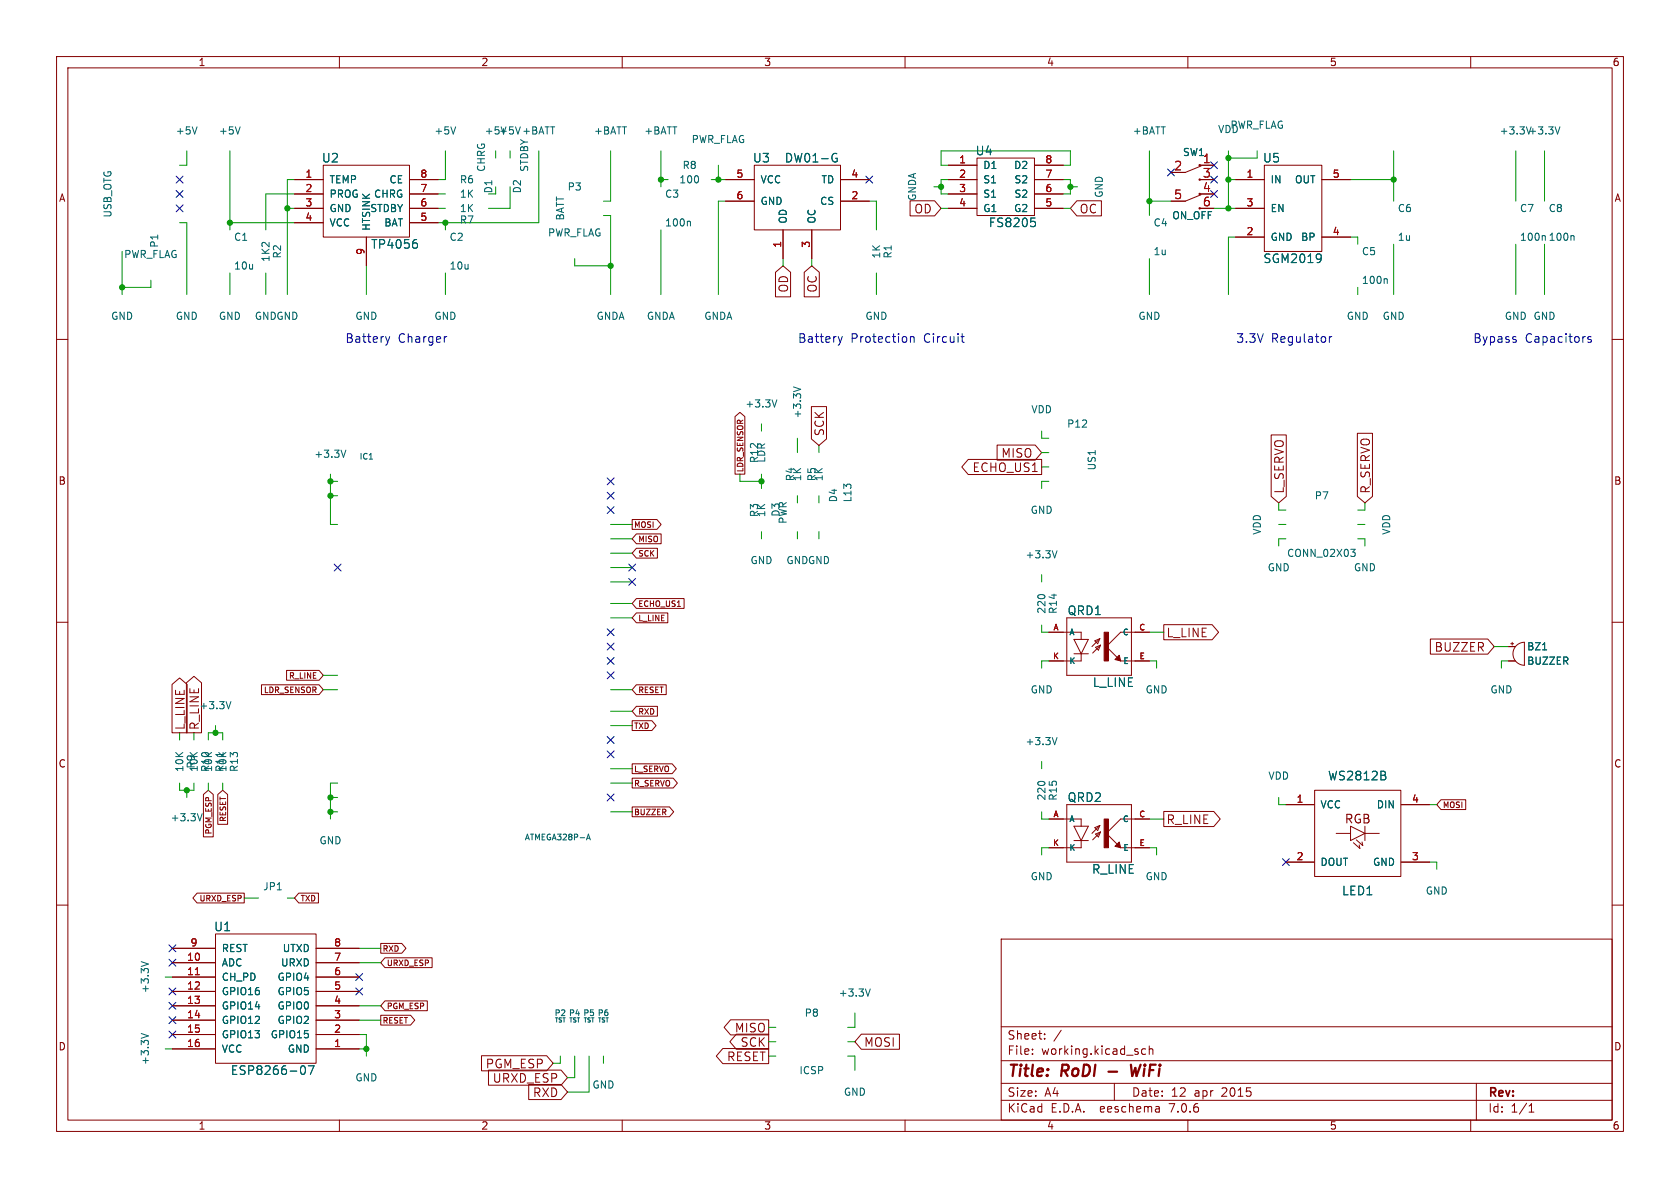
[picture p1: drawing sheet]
<svg xmlns="http://www.w3.org/2000/svg" width="297mm" height="210mm" viewBox="0 0 297 210" stroke-linecap="round" stroke-linejoin="round" font-family="sans-serif">
<g fill="none" stroke="#840000" stroke-width=".18">
<path d="M10 10h277v190h-277zM12 12h273v186h-273zM60 10v2M110 10v2M160 10v2M210 10v2M260 10v2M52.1 31.8h5M52.1 34.3h5M52.1 36.8h5M52.1 39.4h5M57.1 29.2h15.3v12.7h-15.3z"/>
<path d="M72.4 31.8h5.1M72.4 34.3h5.1M72.4 36.8h5.1M72.4 39.4h5.1M128.3 31.8h5M128.3 35.6h5M133.3 29.2h15.3v11.4h-15.3zM148.6 31.8h5.1M148.6 35.6h5.1M160.9 35.5h4.3l1.2 1.3-1.2 1.4h-4.3zM167.6 29.2h5.1M167.6 31.8h5.1"/>
<path d="M167.6 34.3h5.1M167.6 36.8h5.1M172.7 27.9h10.2v10.2h-10.2zM182.9 29.2h5.1M182.9 31.8h5.1M182.9 34.3h5.1M182.9 36.8h5.1M190.4 35.5h4.3v2.7h-4.3l-1.2-1.4zM212.1 29.2h2.5M212.1 31.8h2.5M212.1 34.3h2.5M212.1 36.8h2.5"/>
<path d="M212.3 34.4l-2.8 1.2h-2.5M212.3 29.3l-2.8 1.2h-2.5M218.4 31.8h5.1M218.4 36.8h5.1M223.5 29.2h10.2v15.3h-10.2zM233.7 31.8h5.1M10 60h2M64.8 41.9v5.1M137.1 48.1l1.3-1.1 1.4 1.1v4.4h-2.7zM138.4 40.6v5.1M142.2 48.1l1.3-1.1 1.3 1.1v4.4h-2.6zM143.5 40.6v5.1"/>
<path d="M218.4 41.9h5.1M233.7 41.9h5.1M285 60h2M129.9 73.6l.9-.7 .9 .7v10.2h-1.8zM143.4 71.9h2.7v5.7l-1.3 1.1-1.4-1.1zM176.3 78.7h6.7l1.1 1.3-1.1 1.3h-6.7zM224.7 76.9h2.7v10.9l-1.3 1.1-1.4-1.1zM240 76.6h2.6v11.2l-1.3 1.1-1.3-1.1zM111.8 91.8h4.3l.8 .9-.8 .9h-4.3zM112.5 94.4h4.4v1.7h-4.4l-.7-.8zM112.5 96.9h3.7v1.8h-3.7l-.7-.9zM171.2 81.2h12.9v2.7h-12.9l-1.2-1.3z"/>
<path d="M10 110h2M50.7 118.5h5.7l.7 .9-.7 .8h-5.7zM112.5 105.8h8.4v1.7h-8.4l-.7-.8zM112.5 108.4h5.6v1.7h-5.6l-.7-.9zM185.4 111.8h5.7v1.2M188.6 109.2h11.4v10.2h-11.4zM189.9 115.6h2.5M189.9 113h2.5l-1.3 2.6zM191.1 115.6v1.2h-5.7M193.5 113.3l.9-.4-.3 .9zM193.7 114.4l.9-.4-.4 .9zM194.4 112.9l-1.4 1.4"/>
<path d="M194.6 114l-1.4 1.4M203.2 111.8h-5.1l-2.5 2.5 2.5 2.5h5.1M205.7 110.4h8.6l1.1 1.4-1.1 1.3h-8.6zM252.9 113h10.1l1.2 1.3-1.2 1.3h-10.1zM266.7 116.8h1.2M266.7 114.3h1.2M267.1 113.8h.5M267.3 113.5v.5M268 114.2l.7-.5 .8-.2v4.1a2.03 2.03 0 0 1-1.9-1.2 2.03 2.03 0 0 1 .4-2.2zM285 110h2M30.4 121l1.3-1.2 1.4 1.2v8.5h-2.7zM33 120.7l1.3-1.1 1.3 1.1v8.8h-2.6z"/>
<path d="M46.2 121.1h10.2l.7 .8-.7 .9h-10.2zM111.8 127.4h3.4l.8 .9-.8 .8h-3.4zM111.8 135h7l.8 .9-.8 .9h-7zM111.8 137.6h7.2l.8 .8-.8 .9h-7.2zM112.5 121.1h5.3v1.7h-5.3l-.7-.9zM112.5 124.9h3.7v1.7h-3.7l-.7-.9zM232.4 139.7h15.2v15.2h-15.2zM10 160h2M34.8 157.9h8.4v1.7h-8.4l-.7-.8zM36 140.4l.8-.7 .9 .7v7.5h-1.7zM38.5 140.4l.9-.7 .8 .7v5.3h-1.7zM52.8 157.9h3.5v1.7h-3.5l-.7-.8z"/>
<path d="M111.8 142.6h6.6l.7 .9-.7 .9h-6.6zM185.4 144.8h5.7v1.3M188.6 142.2h11.4v10.2h-11.4zM189.9 148.6h2.5M189.9 146.1h2.5l-1.3 2.5zM191.1 148.6v1.3h-5.7M193.5 146.3l.9-.4-.3 .9zM193.7 147.4l.9-.3-.4 .9zM194.4 145.9l-1.4 1.4M194.6 147.1l-1.4 1.4M203.2 144.8h-5.1l-2.5 2.5 2.5 2.6h5.1M205.7 143.4h8.9l1.1 1.4-1.1 1.3h-8.9z"/>
<path d="M227.3 152.4h5M227.3 142.2h5M236.2 147.3h2.6M238.8 146.1l2.5 1.2-2.5 1.3zM239.3 149l1.1 1-.1-.6M239.8 148.5l1.1 1-.1-.7M241.3 146.1v2.5zM241.3 147.3h2.5M247.7 152.4h5M247.7 142.2h5M254.7 141.4h4.4v1.7h-4.4l-.7-.9zM285 160h2"/>
<path d="M30.5 170.2h7.6M30.5 172.7h7.6M30.5 175.3h7.6M30.5 177.8h7.6M30.5 167.6h7.6M38.1 165.1h17.8v22.9h-17.8zM55.9 170.2h7.6M55.9 172.7h7.6M55.9 175.3h7.6M55.9 177.8h7.6M55.9 167.6h7.6M67.3 166.8h3.7l.8 .8-.8 .9h-3.7z"/>
<path d="M67.3 179.5h5.3l.7 .8-.7 .9h-5.3zM68.1 169.3h8.3v1.7h-8.3l-.8-.8zM68.1 176.9h7.4v1.8h-7.4l-.8-.9zM177 166h108v32h-108zM30.5 185.4h7.6M30.5 180.3h7.6M30.5 182.9h7.6M55.9 185.4h7.6M55.9 180.3h7.6M55.9 182.9h7.6M60 198v2M85.1 186.6h11.5l1.2 1.4-1.2 1.3h-11.5z"/>
<path d="M86.4 189.2h12.8l1.1 1.3-1.1 1.3h-12.8zM93.5 191.7h5.7l1.1 1.3-1.1 1.4h-5.7zM110 198v2M127.8 185.4h8.1v2.6h-8.1l-1.2-1.3zM129.2 180.3h6.7v2.6h-6.7l-1.2-1.3zM130.2 182.8h5.7v2.7h-5.7l-1.2-1.3zM152.3 182.8h6.7v2.7h-6.7l-1.2-1.3zM160 198v2M177 194.5h108M177 191.5h108M177 187.5h108M177 181.5h108"/>
<path d="M182.5 186.3v.1M182.5 185.5v.1M184.7 183.6v.1M184.7 182.8v.1M187.6 182.1l-1.3 2M197 191.5v3M202.5 185.5l-.4-.1-.3 .3v.4l.2 .2h.5M203.2 185.5l.2-.1 .3 .1 .1 .9M203.2 184.9v1.5M204.9 195.7l.1 .9M205 196.5l-.2 .1M205 196h-.2"/>
<path d="M210 198v2M260 198v2M261 191.5v6.5M270.3 196.6h.9M270.3 195.5l.4-.4v1.5"/>
<circle cx="212.1" cy="29.2" r=".13"/>
</g>
<path d="M196 189.4h1.5M199.9 188.2l.3 2 .5-1.4 .2 1.4 .7-2" fill="none" stroke="#840000" stroke-width=".4"/>
<g fill="none" stroke="#006464" stroke-width=".18">
<path d="M34.8 22.4l-.4 1.3M42.5 22.4l-.5 1.3M80.6 22.4l-.5 1.3M121.9 39.1l.2 .2v.6M147.4 27.2h.5M147.7 28h.3v.5l-.3 .1h-.3M182.3 38.5h.7M182.8 39.1l.3 .3v.4l-.3 .3M275.8 22.4l-.5 1.3M73.4 42.4h.3M73.5 42.9l.3 .3v.4l-.3 .3M233.4 45h.1a1.28 1.28 0 0 1-.1 1.3"/>
<path d="M233.6 45.5l-.2 .3M245.1 49.3l.2 .1v.7M278.1 41.6l.2 .2v.7M61.1 79.6l-.4 1.2M137.3 70.7l-.4 1.3M140.3 68.4l1.2 .4M186.9 97.4l-.5 1.2M238.8 97.1h.8l-.4 .5 .3 .1 .1 .4-.3 .3h-.3M272.7 114.9h.7M40.8 124l-.4 1.3M186.9 130.4l-.5 1.2M244.9 137.1l.1 .2-.1 .5"/>
<path d="M244.9 136.5v.4M35.7 143.8l-.4 1.3M103.7 148.5l.3-1 .4 1M103.8 148.2h.5M25 170l1.2 .4M153.9 174.8l-.5 1.3M25 182.7l1.2 .4M53.3 188.5l.2-.1a.83 .83 0 0 1 .6 .6 .83 .83 0 0 1-.3 .9h-.5M54.5 188.4h1l-.6 1.5"/>
</g>
<g fill="#840000" stroke="#840000" stroke-width=".18">
<path d="M197.1 149.6l.8-.8 .2 1.1z"/>
<path d="M195.2 144.8h.8v5.1h-.8z"/>
<path d="M197.1 116.6l.8-.8 .2 1z"/>
<path d="M195.2 111.8h.8v5h-.8z"/>
</g>
<path d="M34.5 172.3h.8" fill="none" stroke="#a90000" stroke-width=".18"/>
<g fill="none" stroke="#0000c2" stroke-width=".18">
<path d="M68.2 59.5l.3 1M68.9 59.5l-.4 1M79 59.5l-.3 .1M148.2 59.5l.3 1M148.9 59.5l-.4 1M161 59.6l.2-.1 .3 .1 .1 .9M161 59.5v1M169.9 59.5h.6M170.1 59v1.3l.4 .2M235 59.5v1M235.4 59.5l-.2 .1-.2 .2M267.9 59.5l.1 .1"/>
<path d="M281.3 59.6l-.4-.1-.2 .2 .1 .2 .5 .2v.3h-.6M68.5 60.5l-.1 .4M148.5 60.5l-.1 .4M267.9 60l.2 .2-.2 .3"/>
</g>
<g fill="none" stroke="#009600" stroke-width=".18">
<path d="M31.7 39.4h1.3v12.7M33 26.7v2.5h-1.3M40.6 39.4h11.5M40.6 26.7v13.9M50.8 36.8h1.3M52.1 31.8h-1.3v20.3M52.1 34.3h-5.1v6.3M77.5 34.3h1.2M77.5 36.8h1.2M78.7 26.7v5.1h-1.2M78.7 39.4v1.2M87.6 26.7v1.2"/>
<path d="M90.2 33v3.8h-3.8M90.2 26.7v1.2M95.2 26.7v12.7h-17.7M106.7 38.1h1.2v14M107.9 26.7v8.9h-1.2M116.8 31.8h1.3M116.8 26.7v6.3M125.7 31.8h2.6M127 29.2v2.6M128.3 35.6h-1.3v16.5M153.7 35.6h1.2v5M165.1 33h1.3"/>
<path d="M166.4 36.8h1.2M167.6 31.8h-1.2v2.5h1.2M167.6 29.2h-1.2v-2.5h22.8v2.5h-1.2M188 31.8h1.2v2.5h-1.2M188 36.8h1.2M189.2 33h1.3M203.2 35.6h3.8M203.2 26.7v11.4M214.6 36.8h3.8M217.2 31.8h1.2M217.2 26.7v10.1M222.2 26.7v1.2h-5"/>
<path d="M238.8 31.8h7.6M246.4 26.7v8.9M268 26.7v8.9M273 26.7v8.9M21.6 44.5v7.6M26.7 49.5v1.3h-5.1M40.6 48.3v3.8M47 48.3v3.8M64.8 47v5.1M78.7 48.3v3.8M101.6 45.7v1.3h6.3M116.8 40.6v11.5"/>
<path d="M138.4 45.7v1.3M143.5 45.7v1.3M154.9 48.3v3.8M203.2 45.7v6.4M218.4 41.9h-1.2v10.2M238.8 41.9h1.2v1.3M240 50.8v1.3M246.4 43.2v8.9M268 43.2v8.9M273 43.2v8.9M134.6 74.9v1.3M141 77.5v2.5"/>
<path d="M144.8 78.7v1.3M184.1 76.2v1.3h1.3M58.4 83.8v8.9h1.3M58.4 85.1h1.3M58.4 87.6h1.3M107.9 97.8h3.9M107.9 95.3h3.9M107.9 92.7h3.9M130.8 83.8v1.3h3.8M134.6 83.8v2.6M134.6 94v1.3M141 87.6v1.3"/>
<path d="M141 94v1.3M144.8 87.6v1.3M144.8 94v1.3M184.1 82.6h1.3M184.1 80h1.3M185.4 85.1h-1.3v1.3M226.1 88.9v1.3h1.2M226.1 92.7h1.2M227.3 95.3h-1.2v1.2M240 95.3h1.3v1.2M240 92.7h1.3M241.3 88.9v1.3h-1.3"/>
<path d="M57.1 119.4h2.6M107.9 100.3h3.9M107.9 102.9h3.9M107.9 109.2h3.9M107.9 106.7h3.9M184.1 101.6v1.3M184.1 110.5v1.3h1.3M185.4 116.8h-1.3v1.3M203.2 111.8h2.5M203.2 116.8h1.3v1.3M264.2 114.3h2.5M266.7 116.8h-1.3v1.3"/>
<path d="M31.7 138.4v1.3h2.6v-1.3M31.7 129.5v1.3M33 139.7v1.3M34.3 129.5v1.3M36.8 130.8v-1.3h2.6v1.3M36.8 138.4v1.3M38.1 128.3v1.2M39.4 138.4v1.3M57.1 121.9h2.6M59.7 138.4h-1.3v6.4M107.9 125.7h3.9M107.9 121.9h3.9"/>
<path d="M107.9 128.3h3.9M107.9 138.4h3.9M107.9 135.9h3.9M184.1 134.6v1.3M43.2 158.8h2.5M50.8 158.8h1.3M58.4 143.5h1.3M58.4 141h1.3M107.9 143.5h3.9M184.1 143.5v1.3h1.3M185.4 149.9h-1.3v1.2M203.2 149.9h1.3v1.2"/>
<path d="M203.2 144.8h2.5M226.1 141v1.2h1.2M252.7 142.2h1.3M252.7 152.4h1.3v1.3M29.2 172.7h1.3M63.5 177.8h3.8M63.5 167.6h3.8M63.5 170.2h3.8M151.1 179.1v2.5h-1.2M29.2 185.4h1.3M63.5 185.4h1.3M63.5 182.9h1.3v3.8"/>
<path d="M63.5 180.3h3.8M99.1 186.7v1.3h-1.3M101.6 186.7v3.8h-1.3M104.1 186.7v6.3h-3.8M106.7 186.7v1.3M135.9 181.6h1.3M135.9 184.2h1.3M135.9 186.7h1.3M149.9 184.2h1.2M149.9 186.7h1.2v2.5"/>
</g>
<g fill="none" stroke="#000084" stroke-width=".18">
<path d="M31.1 31.1l1.3 1.3M31.1 36.2l1.3 1.2M31.1 33.7l1.3 1.2M32.4 31.1l-1.3 1.3M32.4 36.2l-1.3 1.2M32.4 33.7l-1.3 1.2M153.1 31.1l1.2 1.3M154.3 31.1l-1.2 1.3M206.4 29.9l1.2 1.2M207.6 29.9l-1.2 1.2M214 31.1l1.2 1.3M214 28.6l1.2 1.2"/>
<path d="M214 33.7l1.2 1.2M215.2 31.1l-1.2 1.3M215.2 28.6l-1.2 1.2M215.2 33.7l-1.2 1.2M59.1 99.7l1.2 1.2M60.3 99.7l-1.2 1.2M107.3 89.6l1.3 1.2M107.3 84.5l1.3 1.2M107.3 87l1.3 1.2M108.6 89.6l-1.3 1.2M108.6 84.5l-1.3 1.2M108.6 87l-1.3 1.2"/>
<path d="M111.2 99.7l1.2 1.2M112.4 99.7l-1.2 1.2M107.3 116.2l1.3 1.2M107.3 111.2l1.3 1.2M107.3 113.7l1.3 1.2M107.3 118.8l1.3 1.2M108.6 116.2l-1.3 1.2M108.6 111.2l-1.3 1.2M108.6 113.7l-1.3 1.2M108.6 118.8l-1.3 1.2M111.2 102.3l1.2 1.2M112.4 102.3l-1.2 1.2"/>
<path d="M107.3 132.7l1.3 1.3M107.3 130.2l1.3 1.2M108.6 130.2l-1.3 1.2M108.6 132.7l-1.3 1.3M107.3 140.4l1.3 1.2M108.6 140.4l-1.3 1.2M226.7 151.8l1.2 1.2M227.9 151.8l-1.2 1.2M29.9 169.6l1.2 1.2M29.9 174.7l1.2 1.2M29.9 167l1.2 1.2M29.9 179.7l1.2 1.2"/>
<path d="M29.9 177.2l1.2 1.2M31.1 169.6l-1.2 1.2M31.1 174.7l-1.2 1.2M31.1 167l-1.2 1.2M31.1 179.7l-1.2 1.2M31.1 177.2l-1.2 1.2M62.9 174.7l1.2 1.2M62.9 172.1l1.2 1.2M64.1 174.7l-1.2 1.2M64.1 172.1l-1.2 1.2M29.9 182.3l1.2 1.2M31.1 182.3l-1.2 1.2"/>
</g>
<g fill="#009600" stroke="#009600" stroke-width=".18">
<circle cx="107.9" cy="47" r=".46"/>
<circle cx="116.8" cy="31.8" r=".46"/>
<circle cx="58.4" cy="85.1" r=".46"/>
<circle cx="58.4" cy="141" r=".46"/>
<circle cx="38.1" cy="129.5" r=".46"/>
<circle cx="33" cy="139.7" r=".46"/>
<circle cx="58.4" cy="87.6" r=".46"/>
<circle cx="21.6" cy="50.8" r=".46"/>
<circle cx="50.8" cy="36.8" r=".46"/>
<circle cx="40.6" cy="39.4" r=".46"/>
<circle cx="64.8" cy="185.4" r=".46"/>
<circle cx="58.4" cy="143.5" r=".46"/>
<circle cx="78.7" cy="39.4" r=".46"/>
<circle cx="203.2" cy="35.6" r=".46"/>
<circle cx="217.2" cy="36.8" r=".46"/>
<circle cx="217.2" cy="31.8" r=".46"/>
<circle cx="217.2" cy="27.9" r=".46"/>
<circle cx="134.6" cy="85.1" r=".46"/>
<circle cx="127" cy="31.8" r=".46"/>
<circle cx="166.4" cy="33" r=".46"/>
<circle cx="189.2" cy="33" r=".46"/>
<circle cx="246.4" cy="31.8" r=".46"/>
</g>
<g font-size="2.8" fill="#840000">
<text x="178" y="190.9">Title:</text>
<text x="187.7" y="190.9">RoDI</text>
<text x="201.5" y="190.9">WiFi</text>
</g>
<g font-size="2.1" fill="#006464">
<text x="56.8" y="28.9">U2</text>
<text x="133" y="28.9">U3</text>
<text x="138.6" y="28.9">DW01-G</text>
<text x="172.4" y="27.7">U4</text>
<text x="223.2" y="28.9">U5</text>
<text x="174.7" y="40.4">FS8205</text>
<text x="65.5" y="44.2">TP4056</text>
<text x="223.3" y="46.7">SGM2019</text>
<text x="188.6" y="108.9">QRD1</text>
<text x="193.1" y="121.6">L_LINE</text>
<text x="188.6" y="142">QRD2</text>
<text x="234.7" y="138.2">WS2812B</text>
<text x="193" y="154.7">R_LINE</text>
<text x="237.2" y="158.5">LED1</text>
<text x="37.8" y="164.8">U1</text>
<text x="40.7" y="190.2">ESP8266-07</text>
</g>
<g font-size="2.1" fill="#a90000">
<text x="212.6" y="29">1</text>
<text x="207.5" y="30.2">2</text>
<text x="207.5" y="35.3">5</text>
<text x="212.6" y="31.5">3</text>
<text x="212.6" y="34">4</text>
<text x="212.6" y="36.6">6</text>
</g>
<g font-size="2.1" fill="#840000">
<text x="161.6" y="37.9">OD</text>
<text x="190.8" y="37.9">OC</text>
<text x="139.5" y="51.8" transform="rotate(-90 139.5 51.8)">OD</text>
<text x="144.6" y="51.8" transform="rotate(-90 144.6 51.8)">OC</text>
<text x="145.9" y="77.2" transform="rotate(-90 145.9 77.2)">SCK</text>
<text x="171.9" y="83.6">ECHO_US1</text>
<text x="177" y="81.1">MISO</text>
<text x="227.2" y="87.4" transform="rotate(-90 227.2 87.4)">L_SERVO</text>
<text x="242.4" y="87.4" transform="rotate(-90 242.4 87.4)">R_SERVO</text>
<text x="206.1" y="112.9">L_LINE</text>
<text x="253.6" y="115.4">BUZZER</text>
<text x="32.8" y="129.2" transform="rotate(-90 32.8 129.2)">L_LINE</text>
<text x="35.4" y="129.2" transform="rotate(-90 35.4 129.2)">R_LINE</text>
<text x="206.1" y="145.9">R_LINE</text>
<text x="237.6" y="145.8">RGB</text>
<text x="129.8" y="182.7">MISO</text>
<text x="130.9" y="185.2">SCK</text>
<text x="152.7" y="185.2">MOSI</text>
<text x="178" y="184">Sheet:</text>
<text x="85.8" y="189.1">PGM_ESP</text>
<text x="87" y="191.6">URXD_ESP</text>
<text x="128.5" y="187.8">RESET</text>
<text x="178" y="186.7">File:</text>
<text x="184.1" y="186.7">working.kicad_sch</text>
<text x="94.2" y="194.1">RXD</text>
<text x="178" y="196.9">KiCad</text>
<text x="178" y="194.1">Size:</text>
<text x="184.7" y="194.1">A4</text>
<text x="185.7" y="196.9">E.D.A.</text>
<text x="194.6" y="196.9">eeschema</text>
<text x="200" y="194.1">Date:</text>
<text x="207" y="196.9">7.0.6</text>
<text x="207" y="194.1">12</text>
<text x="211.2" y="194.1">apr</text>
<text x="216.1" y="194.1">2015</text>
<text x="263" y="194.3">Rev:</text>
<text x="263" y="196.9">Id:</text>
<text x="267.1" y="196.9">1/1</text>
</g>
<g font-size="2.1" fill="#0000c2">
<text x="61" y="60.7">Battery</text>
<text x="70.3" y="60.7">Charger</text>
<text x="141" y="60.7">Battery</text>
<text x="150.3" y="60.7">Protection</text>
<text x="163.3" y="60.7">Circuit</text>
<text x="218.4" y="60.7">3.3V</text>
<text x="224.7" y="60.7">Regulator</text>
<text x="260.3" y="60.7">Bypass</text>
<text x="269.6" y="60.7">Capacitors</text>
</g>
<g font-size="1.8" fill="#840000">
<text x="35" y="11.9">1</text>
<text x="85" y="11.9">2</text>
<text x="135" y="11.9">3</text>
<text x="185" y="11.9">4</text>
<text x="235" y="11.9">5</text>
<text x="285" y="11.9">6</text>
<text x="10.3" y="35.9">A</text>
<text x="285.3" y="35.9">A</text>
<text x="10.3" y="85.9">B</text>
<text x="285.3" y="85.9">B</text>
<text x="10.3" y="135.9">C</text>
<text x="285.3" y="135.9">C</text>
<text x="10.3" y="185.9">D</text>
<text x="285.3" y="185.9">D</text>
<text x="35" y="199.9">1</text>
<text x="85" y="199.9">2</text>
<text x="135" y="199.9">3</text>
<text x="185" y="199.9">4</text>
<text x="235" y="199.9">5</text>
<text x="285" y="199.9">6</text>
</g>
<g font-size="1.8" fill="#006464">
<text x="31" y="24">+5V</text>
<text x="38.6" y="24">+5V</text>
<text x="76.7" y="24">+5V</text>
<text x="85.6" y="24">+5V+5V +BATT</text>
<text x="104.9" y="24">+BATT</text>
<text x="113.8" y="24">+BATT</text>
<text x="200.2" y="24">+BATT</text>
<text x="215.3" y="23.7">VDD</text>
<text x="217.4" y="23">PWR_FLAG</text>
<text x="265" y="24">+3.3V +3.3V</text>
<text x="122.2" y="25.5">PWR_FLAG</text>
<text x="209" y="27.8">SW1</text>
<text x="58.2" y="32.6">TEMP</text>
<text x="58.2" y="35.2">PROG</text>
<text x="66" y="35.2">CHRG</text>
<text x="68.8" y="32.6">CE</text>
<text x="81.2" y="32.6">R6</text>
<text x="81.2" y="35.2">1K</text>
<text x="86" y="30.5" transform="rotate(-90 86 30.5)">CHRG</text>
<text x="87.2" y="34.3" transform="rotate(-90 87.2 34.3)">D1</text>
<text x="92.3" y="34.3" transform="rotate(-90 92.3 34.3)">D2</text>
<text x="93.6" y="30.5" transform="rotate(-90 93.6 30.5)">STDBY</text>
<text x="100.3" y="33.9">P3</text>
<text x="117.5" y="35.2">C3</text>
<text x="120" y="32.6">100</text>
<text x="120.6" y="30.1">R8</text>
<text x="134.4" y="32.6">VCC</text>
<text x="145.1" y="32.6">TD</text>
<text x="162.2" y="35.6" transform="rotate(-90 162.2 35.6)">GNDA</text>
<text x="173.7" y="30.1">D1</text>
<text x="173.7" y="32.6">S1</text>
<text x="173.7" y="35.2">S1</text>
<text x="179.2" y="30.1">D2</text>
<text x="179.2" y="35.2">S2</text>
<text x="179.2" y="32.6">S2</text>
<text x="195.2" y="35.1" transform="rotate(-90 195.2 35.1)">GND</text>
<text x="224.5" y="32.6">IN</text>
<text x="228.8" y="32.6">OUT</text>
<text x="19.9" y="38.6" transform="rotate(-90 19.9 38.6)">USB_OTG</text>
<text x="58.2" y="37.7">GND</text>
<text x="58.2" y="40.2">VCC</text>
<text x="65.4" y="37.7">STDBY</text>
<text x="65.6" y="40.9" transform="rotate(-90 65.6 40.9)">HTSINK</text>
<text x="67.8" y="40.2">BAT</text>
<text x="81.2" y="39.7">R7</text>
<text x="81.2" y="37.7">1K</text>
<text x="99.9" y="39.1" transform="rotate(-90 99.9 39.1)">BATT</text>
<text x="117.5" y="40.2">100n</text>
<text x="134.4" y="36.4">GND</text>
<text x="139.3" y="39.6" transform="rotate(-90 139.3 39.6)">OD</text>
<text x="144.4" y="39.6" transform="rotate(-90 144.4 39.6)">OC</text>
<text x="144.9" y="36.4">CS</text>
<text x="173.7" y="37.7">G1</text>
<text x="179.2" y="37.7">G2</text>
<text x="203.8" y="40.2">C4</text>
<text x="207.2" y="39">ON_OFF</text>
<text x="224.5" y="37.7">EN</text>
<text x="247" y="37.7">C6</text>
<text x="268.6" y="37.7">C7</text>
<text x="273.7" y="37.7">C8</text>
<text x="21.9" y="45.8">PWR_FLAG</text>
<text x="28.2" y="43.9" transform="rotate(-90 28.2 43.9)">P1</text>
<text x="41.3" y="42.8">C1</text>
<text x="41.3" y="47.9">10u</text>
<text x="47.9" y="46.4" transform="rotate(-90 47.9 46.4)">1K2</text>
<text x="49.9" y="45.8" transform="rotate(-90 49.9 45.8)">R2</text>
<text x="79.4" y="42.8">C2</text>
<text x="79.4" y="47.9">10u</text>
<text x="96.8" y="42">PWR_FLAG</text>
<text x="155.8" y="45.8" transform="rotate(-90 155.8 45.8)">1K</text>
<text x="157.8" y="45.8" transform="rotate(-90 157.8 45.8)">R1</text>
<text x="203.8" y="45.3">1u</text>
<text x="224.5" y="42.8">GND</text>
<text x="229.9" y="42.8">BP</text>
<text x="240.7" y="45.3">C5</text>
<text x="247" y="42.8">1u</text>
<text x="268.6" y="42.8">100n 100n</text>
<text x="240.7" y="50.4">100n</text>
<text x="19.6" y="56.7">GND</text>
<text x="31" y="56.7">GND</text>
<text x="38.6" y="56.7">GND</text>
<text x="45" y="56.7">GNDGND</text>
<text x="62.7" y="56.7">GND</text>
<text x="76.7" y="56.7">GND</text>
<text x="105.4" y="56.7">GNDA</text>
<text x="114.3" y="56.7">GNDA</text>
<text x="124.4" y="56.7">GNDA</text>
<text x="152.9" y="56.7">GND</text>
<text x="201.2" y="56.7">GND</text>
<text x="238" y="56.7">GND</text>
<text x="244.3" y="56.7">GND</text>
<text x="265.9" y="56.7">GND GND</text>
<text x="131.7" y="72.2">+3.3V</text>
<text x="141.8" y="74.1" transform="rotate(-90 141.8 74.1)">+3.3V</text>
<text x="182.2" y="73.3">VDD</text>
<text x="188.6" y="75.8">P12</text>
<text x="55.5" y="81.1">+3.3V</text>
<text x="134.2" y="82" transform="rotate(-90 134.2 82)">R12</text>
<text x="135.5" y="81.9" transform="rotate(-90 135.5 81.9)">LDR</text>
<text x="193.9" y="83.3" transform="rotate(-90 193.9 83.3)">US1</text>
<text x="140.6" y="85.2" transform="rotate(-90 140.6 85.2)">R4</text>
<text x="141.8" y="85.2" transform="rotate(-90 141.8 85.2)">1K</text>
<text x="144.4" y="85.2" transform="rotate(-90 144.4 85.2)">R5</text>
<text x="145.6" y="85.2" transform="rotate(-90 145.6 85.2)">1K</text>
<text x="148.2" y="88.9" transform="rotate(-90 148.2 88.9)">D4</text>
<text x="150.7" y="88.9" transform="rotate(-90 150.7 88.9)">L13</text>
<text x="232.3" y="88.5">P7</text>
<text x="134.2" y="91.5" transform="rotate(-90 134.2 91.5)">R3</text>
<text x="135.5" y="91.5" transform="rotate(-90 135.5 91.5)">1K</text>
<text x="138" y="91.4" transform="rotate(-90 138 91.4)">D3</text>
<text x="139.3" y="92.7" transform="rotate(-90 139.3 92.7)">PWR</text>
<text x="182.1" y="91">GND</text>
<text x="223.1" y="94.6" transform="rotate(-90 223.1 94.6)">VDD</text>
<text x="246" y="94.6" transform="rotate(-90 246 94.6)">VDD</text>
<text x="132.6" y="99.9">GND</text>
<text x="138.9" y="99.9">GNDGND</text>
<text x="181.2" y="98.9">+3.3V</text>
<text x="224" y="101.2">GND</text>
<text x="227.4" y="98.7">CONN_02X03</text>
<text x="239.3" y="101.2">GND</text>
<text x="185" y="108.6" transform="rotate(-90 185 108.6)">220</text>
<text x="187" y="108.6" transform="rotate(-90 187 108.6)">R14</text>
<text x="269.9" y="115.2">BZ1</text>
<text x="269.9" y="117.7">BUZZER</text>
<text x="35.2" y="125.6">+3.3V</text>
<text x="182.1" y="122.8">GND</text>
<text x="202.4" y="122.8">GND</text>
<text x="263.4" y="122.8">GND</text>
<text x="181.2" y="131.9">+3.3V</text>
<text x="32.6" y="136.6" transform="rotate(-90 32.6 136.6)">10K</text>
<text x="34.6" y="136" transform="rotate(-90 34.6 136)">R9</text>
<text x="35.2" y="136.6" transform="rotate(-90 35.2 136.6)">10K</text>
<text x="37.2" y="136.6" transform="rotate(-90 37.2 136.6)">R10</text>
<text x="37.7" y="136.6" transform="rotate(-90 37.7 136.6)">10K</text>
<text x="39.7" y="136.6" transform="rotate(-90 39.7 136.6)">R11</text>
<text x="40.2" y="136.6" transform="rotate(-90 40.2 136.6)">10K</text>
<text x="42.3" y="136.6" transform="rotate(-90 42.3 136.6)">R13</text>
<text x="185" y="141.6" transform="rotate(-90 185 141.6)">220</text>
<text x="187" y="141.6" transform="rotate(-90 187 141.6)">R15</text>
<text x="224.1" y="138">VDD</text>
<text x="233.3" y="143.1">VCC</text>
<text x="243.3" y="143.1">DIN</text>
<text x="30.1" y="145.4">+3.3V</text>
<text x="56.4" y="149.5">GND</text>
<text x="182.1" y="155.8">GND</text>
<text x="202.4" y="155.8">GND</text>
<text x="233.3" y="153.3">DOUT</text>
<text x="242.6" y="153.3">GND</text>
<text x="46.4" y="157.6">JP1</text>
<text x="252" y="158.3">GND</text>
<text x="39.1" y="171">ADC</text>
<text x="39.1" y="173.6">CH_PD</text>
<text x="39.1" y="168.5">REST</text>
<text x="49" y="173.6">GPIO4</text>
<text x="49.6" y="171">URXD</text>
<text x="49.9" y="168.5">UTXD</text>
<text x="26.5" y="175.7" transform="rotate(-90 26.5 175.7)">+3.3V</text>
<text x="39.1" y="176.1">GPIO16</text>
<text x="39.1" y="178.7">GPIO14</text>
<text x="49" y="178.7">GPIO0</text>
<text x="49" y="176.1">GPIO5</text>
<text x="142.2" y="179.9">P8</text>
<text x="148.2" y="176.4">+3.3V</text>
<text x="39.1" y="181.2">GPIO12</text>
<text x="39.1" y="183.7">GPIO13</text>
<text x="47.8" y="183.7">GPIO15</text>
<text x="49" y="181.2">GPIO2</text>
<text x="26.5" y="188.4" transform="rotate(-90 26.5 188.4)">+3.3V</text>
<text x="39.1" y="186.3">VCC</text>
<text x="50.8" y="186.3">GND</text>
<text x="62.7" y="191.4">GND</text>
<text x="141.2" y="190.1">ICSP</text>
<text x="104.6" y="192.6">GND</text>
<text x="149.1" y="193.9">GND</text>
</g>
<g font-size="1.8" fill="#a90000">
<text x="169.5" y="29">1</text>
<text x="184.7" y="29">8</text>
<text x="53.9" y="31.5">1</text>
<text x="53.9" y="34">2</text>
<text x="74.2" y="34">7</text>
<text x="74.2" y="31.5">8</text>
<text x="130.1" y="31.5">5</text>
<text x="130.1" y="35.3">6</text>
<text x="150.4" y="35.3">2</text>
<text x="150.4" y="31.5">4</text>
<text x="169.5" y="31.5">2</text>
<text x="169.5" y="34">3</text>
<text x="184.7" y="34">6</text>
<text x="184.7" y="31.5">7</text>
<text x="220.3" y="31.5">1</text>
<text x="235.5" y="31.5">5</text>
<text x="53.9" y="36.6">3</text>
<text x="53.9" y="39.1">4</text>
<text x="74.2" y="39.1">5</text>
<text x="74.2" y="36.6">6</text>
<text x="169.5" y="36.6">4</text>
<text x="184.7" y="36.6">5</text>
<text x="220.3" y="41.7">2</text>
<text x="220.3" y="36.6">3</text>
<text x="235.5" y="41.7">4</text>
<text x="64.5" y="45.2" transform="rotate(-90 64.5 45.2)">9</text>
<text x="138.2" y="43.9" transform="rotate(-90 138.2 43.9)">1</text>
<text x="143.3" y="43.9" transform="rotate(-90 143.3 43.9)">3</text>
<text x="229.1" y="142">1</text>
<text x="249.5" y="142">4</text>
<text x="229.1" y="152.1">2</text>
<text x="249.5" y="152.1">3</text>
<text x="33.6" y="167.4">9</text>
<text x="59" y="167.4">8</text>
<text x="33" y="169.9">10</text>
<text x="33" y="172.5">11</text>
<text x="59" y="172.5">6</text>
<text x="59" y="169.9">7</text>
<text x="33" y="175">12</text>
<text x="33" y="177.5">13</text>
<text x="59" y="177.5">4</text>
<text x="59" y="175">5</text>
<text x="33" y="180.1">14</text>
<text x="33" y="182.6">15</text>
<text x="33" y="185.2">16</text>
<text x="59" y="185.2">1</text>
<text x="59" y="182.6">2</text>
<text x="59" y="180.1">3</text>
</g>
<g font-size="1.4" fill="#006464">
<text x="63.5" y="81.4">IC1</text>
<text x="189" y="112.5">A</text>
<text x="198.4" y="112.5">C</text>
<text x="189" y="117.6">K</text>
<text x="198.5" y="117.6">E</text>
<text x="92.7" y="148.7">ATMEGA328P-A</text>
<text x="189" y="145.5">A</text>
<text x="198.4" y="145.5">C</text>
<text x="189" y="150.6">K</text>
<text x="198.5" y="150.6">E</text>
<text x="97.9" y="179.8">P2 P4 P5 P6</text>
</g>
<g font-size="1.4" fill="#840000">
<text x="131.6" y="83.6" transform="rotate(-90 131.6 83.6)">LDR_SENSOR</text>
<text x="112" y="93.5">MOSI</text>
<text x="112.8" y="96">MISO</text>
<text x="112.8" y="98.6">SCK</text>
<text x="112.8" y="107.5">ECHO_US1</text>
<text x="112.8" y="110">L_LINE</text>
<text x="46.5" y="122.7">LDR_SENSOR</text>
<text x="50.9" y="120.2">R_LINE</text>
<text x="112.8" y="122.7">RESET</text>
<text x="112" y="129.1">TXD</text>
<text x="112.8" y="126.5">RXD</text>
<text x="112" y="136.7">L_SERVO</text>
<text x="112" y="139.2">R_SERVO</text>
<text x="255" y="143">MOSI</text>
<text x="37.6" y="147.6" transform="rotate(-90 37.6 147.6)">PGM_ESP</text>
<text x="40.2" y="145.4" transform="rotate(-90 40.2 145.4)">RESET</text>
<text x="112" y="144.3">BUZZER</text>
<text x="35.1" y="159.5">URXD_ESP</text>
<text x="53.1" y="159.5">TXD</text>
<text x="67.6" y="168.4">RXD</text>
<text x="68.3" y="171">URXD_ESP</text>
<text x="68.3" y="178.6">PGM_ESP</text>
<text x="67.6" y="181.1">RESET</text>
</g>
<g font-size="1.4" fill="#a90000">
<text x="186.1" y="111.5">A</text>
<text x="201.3" y="111.5">C</text>
<text x="186.1" y="116.6">K</text>
<text x="201.3" y="116.6">E</text>
<text x="186.1" y="149.6">K</text>
<text x="186.1" y="144.5">A</text>
<text x="201.3" y="144.5">C</text>
<text x="201.3" y="149.6">E</text>
</g>
<text font-size="1.1" fill="#006464" x="98" y="180.9">TST TST TST TST</text>
</svg>
